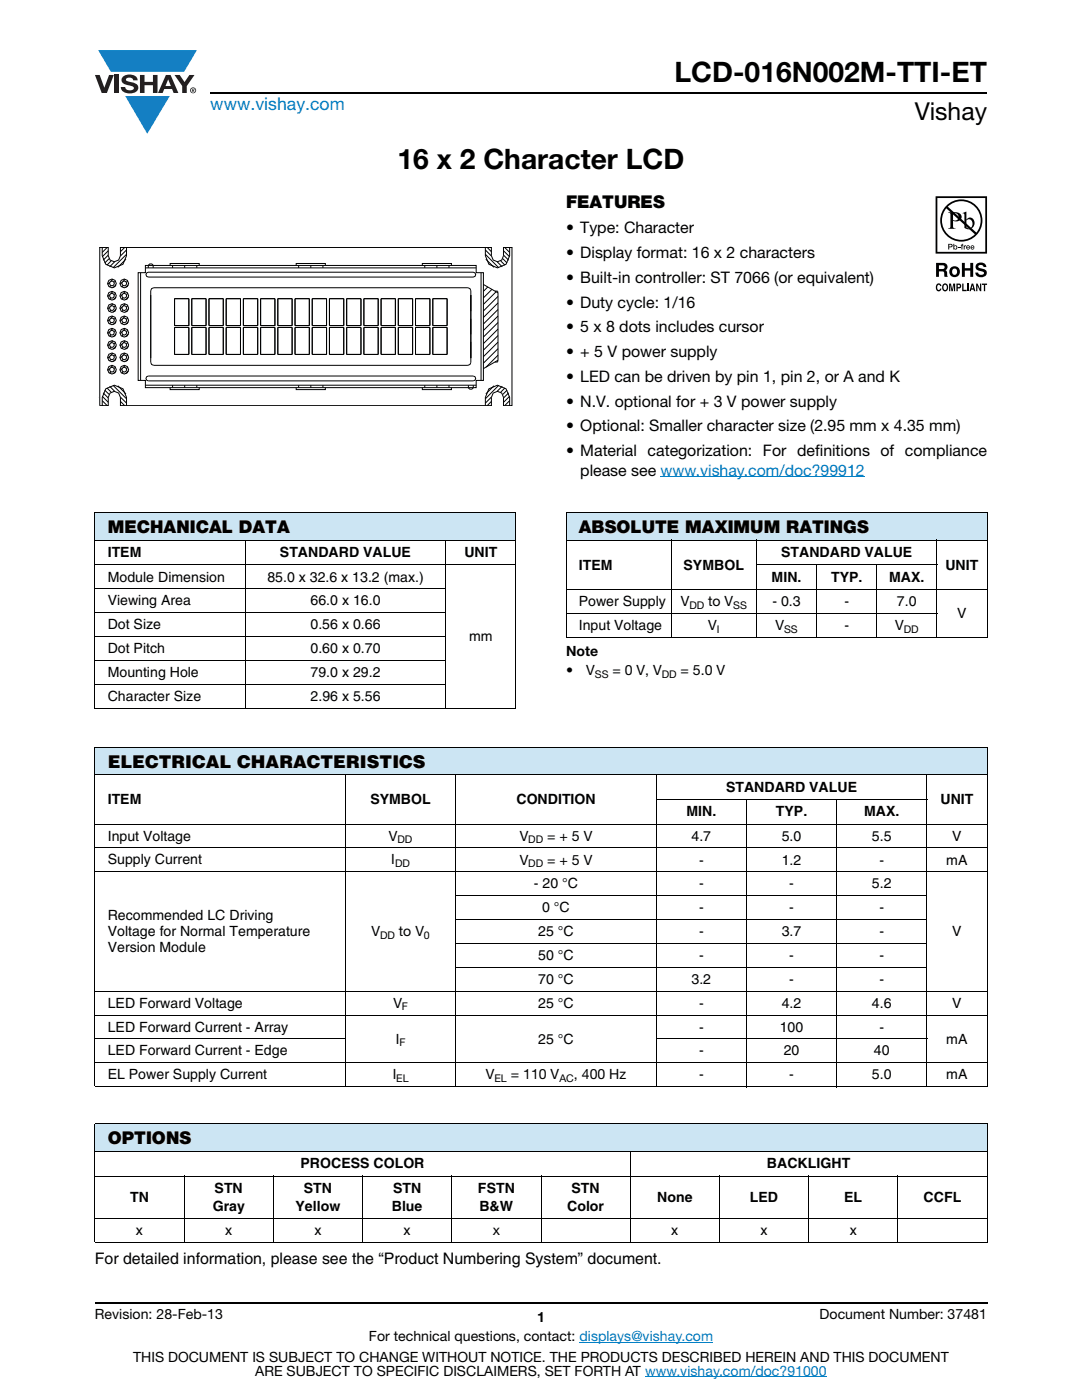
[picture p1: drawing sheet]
<svg xmlns="http://www.w3.org/2000/svg" width="216mm" height="279mm" viewBox="0 0 216 279" stroke-linecap="round" stroke-linejoin="round" font-family="sans-serif">
<g fill="#147fc3">
<path d="M19.6 10h19.7l-2.6 4.3h-1.1h-13.5z"/>
<path d="M25 19.2h8.9l-4.5 7.5z"/>
</g>
<g fill="#231f20">
<path d="M18.9 15h1l.9 2.5 1-2.5h.9l-1.4 3.6h-1z"/>
<path d="M22.9 15h.9v3.6h-.9z"/>
<path d="M24.6 15.3a2.1 2.1 0 0 1 2.8 .3l.1 .4h-.9a.79 .79 0 0 0-.7-.5 .79 .79 0 0 0-.8 .4l.3 .3 1 .2a1.08 1.08 0 0 1 1.2 1 1.08 1.08 0 0 1-1.1 1.2 1.73 1.73 0 0 1-2.4-1.2h.9a.96 .96 0 0 0 .8 .6 .96 .96 0 0 0 .9-.4 1.31 1.31 0 0 0-1.2-.6 1.03 1.03 0 0 1-1.1-.6 1.03 1.03 0 0 1 .2-1.1z"/>
<path d="M27.9 15h.9v1.3h1.7v-1.3h.9v3.6h-.9v-1.6h-1.7v1.6h-.9z"/>
<path d="M34.8 15h1.1l.9 1.4 1-1.4h1l-1.5 2.2v1.4h-.9v-1.4z"/>
<path d="M33.6 15.9l.5 1.3h-1.1zM33.1 15l-1.6 3.6h1l.3-.8h1.5l.3 .8h1l-1.6-3.6z"/>
<path d="M38.1 18a.46 .46 0 0 1 .9 0 .46 .46 0 0 1-.9 0zM37.9 18a.6 .6 0 0 0 1.2 0 .6 .6 0 0 0-1.2 0z"/>
<path d="M38.4 17.8h.2v.2h-.2zM38.3 17.7v.7h.1v-.3l.4 .3-.2-.3 .2-.2-.1-.2z"/>
</g>
<path d="M42 18.6h155M18.9 260h178.1" fill="none" stroke="#000" stroke-width=".36"/>
<path d="M131.8 95.2h40.8M115.6 267.9h26.7M128.7 274.8h36.3" fill="none" stroke="#007ec4" stroke-width=".2"/>
<path d="M19.7 49.3h82.5v31.7h-82.5z" fill="#fff"/>
<g fill="none" stroke="#000" stroke-width=".2">
<path d="M19.9 49.4h1.7v1.6l.4 .9 .8 .3 .9-.3 .3-.9v-1.6h74.1v1.6l.3 .9 .9 .3 .8-.3 .4-.9v-1.6h1.7v31.6h-1.7v-1.7l-.4-.9-.8-.3-.9 .3-.3 .9v1.7h-74.1v-1.7l-.3-.9-.9-.3-.8 .3-.4 .9v1.7h-1.7zM19.9 49.4h.1M20.4 49.4h.1M20.4 49.4v1.6l.7 1.7 1.7 .8 1.7-.8 .7-1.7v-1.6M20.5 49.4l-.1 .1M21.4 49.4l-1 1M21.6 50.9l-1 1M21.6 50l-1.2 1.2M21.8 51.6l-.9 .9M21.9 56.3l-.4 .5M21.9 58.8l-.4 .4M22.1 57l-.3 .3"/>
<path d="M22.1 59.4l-.3 .3M22.2 52.1l-.9 .8M22.5 55.7l-.4 .4M22.5 58.2l-.4 .4M22.9 52.2l-1 1.1M23 56.1l-.2 .2M23 58.5l-.2 .3M23.2 56.8l-.6 .6M23.2 59.3l-.6 .6M24.4 56.3l-.5 .5M24.4 58.8l-.5 .4M24.6 57l-.3 .3"/>
<path d="M24.6 59.4l-.3 .3M24.9 49.4l-.9 .8M25 55.7l-.4 .4M25 58.2l-.4 .4M25.1 51.7l-1.6 1.7M25.2 50.8l-2.7 2.6M25.2 49.9l-1.2 1.2M25.5 56.1l-.3 .2M25.5 58.5l-.3 .3M25.6 56.8l-.6 .6M25.6 59.3l-.6 .6M27.6 54.4h.1"/>
<path d="M27.6 54.4h1.4v-1.4h66v1.4h1.5v21.5h-1.5v1.5h-66v-1.5h-1.4zM28.1 54.4v21.5M29 53h.1M29 53.5h66M29.3 54.5l.3-.2h64.8l.4 .2 .1 .3-.1 .4-.4 .1h-64.8l-.3-.1-.2-.4zM30.1 58h.1M30.1 58v14.3l.1 .4 .5 .2M30.6 53v.5M30.6 53l-.3-.3h-.4l-.3 .3v.5M30.7 57.4h62.7l.4 .2 .1 .4M30.7 57.4l-.5 .2-.1 .4M33.9 53v-.4h5.9v.4"/>
<path d="M34.4 53v.5M36.9 53v.5M37.7 59.6v5.4h-2.9M37.7 59.6h-2.9v5.4M38.3 59.6h2.8v5.4h-2.8zM39.3 53v.5M41.7 59.6h2.9v5.4h-2.9zM45.1 59.6h2.9v5.4h-2.9zM48.6 59.6h2.8v5.4h-2.8zM54.9 59.6v5.4h-2.9M54.9 59.6h-2.9v5.4M55.4 59.6h2.9v5.4h-2.9z"/>
<path d="M58.3 59.6v5.4M58.9 59.6h2.8v5.4h-2.8zM59.1 53v-.4h5.8v.4M59.6 53v.5M62 53v.5M64.4 53v.5M65.2 59.6v5.4h-2.9M65.2 59.6h-2.9v5.4M65.7 59.6h2.9v5.4h-2.9zM69.2 59.6h2.8v5.4h-2.8zM72.6 59.6v5.4M72.6 59.6h2.9v5.4h-2.9z"/>
<path d="M76 59.6h2.9v5.4h-2.9zM82.3 59.6v5.4h-2.8M82.3 59.6h-2.8v5.4M82.9 59.6h2.9v5.4h-2.9zM84.3 53v-.4h5.8v.4M84.8 53v.5M86.4 59.6h2.8v5.4h-2.8zM87.2 53v.5M89.6 53v.5M93.9 58h.1M93.9 58v14.3l-.1 .4-.4 .2h-62.7M96 54.4v21.5"/>
<path d="M96.5 56.8l2.9 1.6v13.5l-2.9 1.7M96.5 54.4h.1M96.5 56.8h.1M96.8 50.8l2.7 2.6M96.8 49.4v1.6l.8 1.7 1.7 .8 1.7-.8 .7-1.7v-1.6M96.8 49.9l1.3 1.2M96.9 51.7l1.7 1.7M97.2 49.4l.9 .8M97.3 57.3l-.8 .8M98.2 57.7l-1.7 1.7M98.8 58.1h.5v.3M99 58.2l-2.5 2.6"/>
<path d="M99.2 52.2l1 1.1M99.4 59.2l-2.9 2.9M99.9 52.1l.9 .8M100.3 51.6l.9 .9M100.5 50.9l1 1M100.5 50l1.2 1.2M100.7 49.4l1 1M101.6 49.4l.1 .1M102.2 49.4h.1M19.7 79.3h.1M20.4 80l1 1M20.4 79.1l1.2 1.2"/>
<path d="M20.6 78.4l1 1M20.9 77.8l.9 .9M21.3 77.4l.9 .9M21.9 77.1l1 1M21.9 61.3l-.4 .4M21.9 63.7l-.4 .4M21.9 66.2l-.4 .4M21.9 71.1l-.4 .4M21.9 73.5l-.4 .5M21.9 68.6l-.4 .5M22.1 64.4l-.3 .3M22.1 61.9l-.3 .3"/>
<path d="M22.1 66.8l-.3 .3M22.1 71.8l-.3 .2M22.1 74.2l-.3 .3M22.1 69.3l-.3 .3M22.5 63.1l-.4 .4M22.5 60.6l-.4 .5M22.5 65.5l-.4 .5M22.5 70.5l-.4 .4M22.5 72.9l-.4 .4M22.5 68l-.4 .4M22.5 76.9l2.7 2.7M23.1 63.4l-.3 .3"/>
<path d="M23.1 61l-.3 .3M23.1 65.9l-.3 .3M23.1 70.8l-.3 .3M23.1 73.3l-.3 .3M23.1 68.3l-.3 .3M23.2 64.2l-.6 .6M23.2 61.7l-.6 .6M23.2 66.6l-.6 .6M23.2 71.6l-.6 .6M23.2 74l-.6 .6M23.2 69.1l-.6 .6M23.5 77l1.6 1.6"/>
<path d="M24 79.2l1.2 1.2M24.4 63.7l-.5 .4M24.4 61.3l-.5 .4M24.4 66.2l-.5 .4M24.4 71.1l-.5 .4M24.4 73.5l-.5 .5M24.4 68.6l-.5 .5M24.6 64.4l-.3 .3M24.6 61.9l-.3 .3M24.6 66.8l-.3 .3M24.6 71.8l-.3 .2M24.6 74.2l-.3 .3"/>
<path d="M24.6 69.3l-.3 .3M25 63.1l-.4 .4M25 60.6l-.4 .5M25 65.5l-.4 .5M25 70.5l-.4 .4M25 72.9l-.4 .4M25 68l-.4 .4M25.5 63.4l-.3 .3M25.5 61l-.3 .3M25.5 65.9l-.3 .3M25.5 70.8l-.3 .3M25.5 73.3l-.3 .3"/>
<path d="M25.5 68.3l-.3 .3M25.6 64.2l-.6 .6M25.6 61.7l-.6 .6M25.6 66.6l-.6 .6M25.6 71.6l-.6 .6M25.6 74l-.6 .6M25.6 69.1l-.6 .6M29 77.4h.1M29 76.9h66M29.3 75.2l.3-.2h64.8l.4 .2 .1 .3-.1 .4-.4 .1h-64.8l-.3-.1-.2-.4zM33.9 77.4v.4h5.9v-.4M34.4 76.9v.5"/>
<path d="M34.8 60.6h.1M34.8 65.4h2.9v5.3h-2.9zM36.9 76.9v.5M38.3 65.4h2.8v5.3h-2.8zM39.3 76.9v.5M41.7 65.4h2.9v5.3h-2.9zM45.1 65.4h2.9v5.3h-2.9zM48.6 65.4h2.8v5.3h-2.8zM52 65.4h2.9v5.3h-2.9zM55.4 65.4h2.9v5.3h-2.9zM58.3 65.4v5.3M58.9 65.4h2.8v5.3h-2.8z"/>
<path d="M59.1 77.4v.4h5.8v-.4M59.6 76.9v.5M62 76.9v.5M62.3 65.4h2.9v5.3h-2.9zM64.4 76.9v.5M65.7 65.4h2.9v5.3h-2.9zM69.2 65.4h2.8v5.3h-2.8zM72.6 65.4v5.3M72.6 65.4h2.9v5.3h-2.9zM76 65.4h2.9v5.3h-2.9zM79.5 65.4h2.8v5.3h-2.8zM82.9 65.4h2.9v5.3h-2.9z"/>
<path d="M84.3 77.4v.4h5.8v-.4M84.8 76.9v.5M86.4 65.4h2.8v5.3h-2.8zM87.2 76.9v.5M89.2 60.6h.1M89.6 76.9v.5M93.4 77.4l.3 .3h.5l.3-.3M93.5 76.9v.5M94.4 76.9v.5M98.1 79.2l-1.3 1.2M98.6 77l-1.7 1.6M99.3 71.9v.4h-.5"/>
<path d="M99.4 70.9l-2.4 2.4M99.4 63.1l-2.9 2.9M99.4 64.4l-2.9 2.9M99.4 60.5l-2.9 2.9M99.4 61.8l-2.9 2.9M99.4 65.7l-2.9 2.9M99.4 67l-2.9 2.9M99.4 68.3l-2.9 2.9M99.4 69.6l-2.9 2.9M99.5 76.9l-2.7 2.7M100.2 77.1l-1 1M100.8 77.4l-.9 .9"/>
<path d="M101.2 77.8l-.9 .9M101.5 78.4l-1 1M101.7 79.1l-1.2 1.2M101.7 80l-1 1M19.9 81h.1M20.4 80.8l.1 .2M20.4 81v-1.7l.7-1.7 1.7-.7 1.7 .7 .7 1.7v1.7M24 80.1l.9 .9M96.8 81v-1.7l.8-1.7 1.7-.7 1.7 .7 .7 1.7v1.7M98.1 80.1l-.9 .9M101.7 80.8l-.1 .2"/>
<circle cx="22.3" cy="56.6" r=".48"/>
<circle cx="22.3" cy="59" r=".48"/>
<circle cx="22.3" cy="56.6" r=".87"/>
<circle cx="22.3" cy="59" r=".87"/>
<circle cx="24.8" cy="56.6" r=".48"/>
<circle cx="24.8" cy="59" r=".48"/>
<circle cx="24.8" cy="56.6" r=".87"/>
<circle cx="24.8" cy="59" r=".87"/>
<circle cx="22.3" cy="61.5" r=".48"/>
<circle cx="22.3" cy="68.8" r=".48"/>
<circle cx="22.3" cy="71.3" r=".48"/>
<circle cx="22.3" cy="73.8" r=".48"/>
<circle cx="22.3" cy="61.5" r=".87"/>
<circle cx="22.3" cy="66.4" r=".87"/>
<circle cx="22.3" cy="63.9" r=".87"/>
<circle cx="22.3" cy="71.3" r=".87"/>
<circle cx="22.3" cy="68.9" r=".87"/>
<circle cx="22.3" cy="66.4" r=".48"/>
<circle cx="22.3" cy="63.9" r=".48"/>
<circle cx="22.3" cy="73.8" r=".87"/>
<circle cx="24.8" cy="61.5" r=".48"/>
<circle cx="24.8" cy="68.8" r=".48"/>
<circle cx="24.8" cy="71.3" r=".48"/>
<circle cx="24.8" cy="73.8" r=".48"/>
<circle cx="24.8" cy="61.5" r=".87"/>
<circle cx="24.8" cy="66.4" r=".87"/>
<circle cx="24.8" cy="63.9" r=".87"/>
<circle cx="24.8" cy="71.3" r=".87"/>
<circle cx="24.8" cy="68.9" r=".87"/>
<circle cx="24.8" cy="66.4" r=".48"/>
<circle cx="24.8" cy="63.9" r=".48"/>
<circle cx="24.8" cy="73.8" r=".87"/>
</g>
<path d="M186.7 39.2h10.3v18.9h-10.3z" fill="#fff"/>
<g fill="#000">
<path d="M186.9 56.8l.4-.2h.3l.2 .5-.6-.2a.66 .66 0 0 0 .1 1l.3-.3h.2a.54 .54 0 0 1-.4 .5 .54 .54 0 0 1-.6-.4zM189.4 56.6h.4l.2 1.2 .2-1.2h.4v1.5h-.3v-1.3l-.2 1.3h-.2l-.3-1.3v1.3h-.2zM191.2 49.3h.4v.1h-.4zM191.9 48.7h.3l-.2 .2 .2 .1v.1h-.2v.7h-.1v-.7h-.2zM192 56.6h.3v1.2h.6v.3h-.9zM192.3 49h.2v.1l.3-.1v.1l-.3 .1v.6h-.2zM191.9 52.5h.6v1h1.1v-1h.6v2.8h-.6v-1.3h-1.1v1.3h-.6zM193 56.6h.3v1.5h-.3zM195 52.6a1.15 1.15 0 0 1 1.8 .7h-.5l-.1-.2a.68 .68 0 0 0-.9-.1v.4l.2 .1a1.29 1.29 0 0 1 1.4 .9 1.17 1.17 0 0 1-1.1 .9 1.17 1.17 0 0 1-1.2-.9h.6v.2a.67 .67 0 0 0 1.1-.1l-.2-.3-.6-.1a.82 .82 0 0 1-.8-.5 .82 .82 0 0 1 .3-1zM194.8 56.6h.3l.5 1.1v-1.1h.2v1.5h-.3l-.5-1.1v1.1h-.2zM195.9 56.6h1.1v.3h-.4v1.2h-.3v-1.2h-.4z"/>
<path d="M187 39.5h9.6v10.8h-9.6zM186.7 39.2v11.4h10.3v-11.4z"/>
<path d="M187.4 52.9v.8h.9a.39 .39 0 0 0 0-.7zM186.8 52.5h1.4a.79 .79 0 0 1 .8 .4 .79 .79 0 0 1-.1 .9l-.3 .1a.98 .98 0 0 1 .4 1.2l.1 .2h-.6l-.2-1.1h-.9v1.1h-.6z"/>
<path d="M188.4 56.9a.64 .64 0 0 0 .2 1l.1-.1a.64 .64 0 0 0-.1-1zM188.2 56.7l.2-.1a.56 .56 0 0 1 .7 .3 .82 .82 0 0 1-.5 1.3l-.2-.1a.89 .89 0 0 1-.2-1.4z"/>
<path d="M189.1 41.3a3.9 3.9 0 0 1 5.3-.2 3.9 3.9 0 0 1 .4 5.3zM188.8 41.6l5.7 5.2a3.9 3.9 0 0 1-5.3 .1 3.9 3.9 0 0 1-.4-5.3zM187.6 44a4.2 4.2 0 0 0 8.4 0 4.2 4.2 0 0 0-8.4 0z"/>
<path d="M189.4 48.8v.4h.4v-.3zM189.2 48.7h.7l.2 .3-.2 .3-.5 .1v.4h-.2z"/>
<path d="M190.2 42.6v1.3a.75 .75 0 0 0 1.1-.6 .75 .75 0 0 0-1.1-.7zM189.2 42.4a2.81 2.81 0 0 1 2.4 .3 .97 .97 0 0 1 0 1.2 .97 .97 0 0 1-1.2 .2h-.2v1.1v.2l.5 .3h-1.5l.3-.2 .1-.3v-2.3v-.3z"/>
<path d="M190.2 53.7a.63 .63 0 0 0-.2 .7 .63 .63 0 0 0 .7 .4 .63 .63 0 0 0 .3-.8 .63 .63 0 0 0-.8-.3zM189.4 54.2a1.1 1.1 0 0 1 2.2 0 1.1 1.1 0 0 1-2.2 0z"/>
<path d="M190.4 49.4a.26 .26 0 0 0 .5 0 .26 .26 0 0 0-.5 0zM190.2 48.7h.2v.4a.38 .38 0 0 1 .5 0 .38 .38 0 0 1 0 .6 .38 .38 0 0 1-.5 0l-.2 .1z"/>
<path d="M191.1 56.9v.4l.4-.1v-.3zM190.8 56.6h.6a.5 .5 0 0 1 .4 .5 .5 .5 0 0 1-.4 .5h-.3v.5h-.3z"/>
<path d="M192.8 44v1.3l.2 .2a.72 .72 0 0 0 .8-.1 .72 .72 0 0 0 .3-.7 .72 .72 0 0 0-.4-.8 .72 .72 0 0 0-.9 .1zM192.1 42.5l.7-.3v1.6a.89 .89 0 0 1 1.1-.3 .89 .89 0 0 1 .6 1 1.23 1.23 0 0 1-.7 1.2 1.23 1.23 0 0 1-1.4-.2v-2.7z"/>
<path d="M193 49.2v.1h.4l-.2-.2zM193 49h.4l.2 .4h-.6v.2l.5-.1a.42 .42 0 0 1-.6 .2 .42 .42 0 0 1 .1-.7z"/>
<path d="M194 56.9l-.1 .6h.3zM193.9 56.6h.3l.4 1.5h-.3v-.3h-.5l-.1 .3h-.3z"/>
<path d="M193.9 49.2l-.1 .1h.5l-.3-.2zM193.8 49h.5l.1 .4h-.6l.1 .2 .5-.1a.42 .42 0 0 1-.6 .2 .42 .42 0 0 1 0-.7z"/>
</g>
<path d="M18.9 102.3h84.1v5.5h-84.1z" fill="#cce5f3"/>
<g fill="none" stroke="#000" stroke-width=".2">
<path d="M18.9 102.3h84.1M18.9 107.8h84.1M18.9 112.8h84.1M18.9 117.5h70.1M18.9 102.4v38.8M48.9 107.7v33.7M88.9 107.7v33.7M103 102.4v38.8M18.9 122.3h70.1M18.9 127h70.1M18.9 131.8h70.1M18.9 136.6h70.1"/>
<path d="M18.9 141.3h84.1"/>
</g>
<path d="M112.9 102.3h84.1v5.5h-84.1z" fill="#cce5f3"/>
<g fill="none" stroke="#000" stroke-width=".2">
<path d="M112.9 102.3h84.1M112.9 107.8h84.1M112.9 117.7h84.1M112.9 102.4v24.7M133.9 107.7v19.6M150.9 112.8h36.1M151 107.7v19.6M163 112.7v14.6M174.9 112.7v14.6M186.9 107.7v19.6M197 102.4v24.7M112.9 122.4h74.1"/>
<path d="M112.9 127.2h84.1"/>
</g>
<g fill="#cce5f3">
<path d="M18.9 149.1h178.1v5.5h-178.1z"/>
<path d="M18.9 224.3h178.1v5.5h-178.1z"/>
</g>
<g fill="none" stroke="#000" stroke-width=".2">
<path d="M18.9 149.1h178.1M18.9 154.6h178.1M18.9 149.2v67.6M68.9 154.5v62.5M91 154.5v62.5M130.9 159.5h54.1M131 154.5v62.5M148.9 159.4v57.6M167 159.4v57.6M185 154.5v62.5M197 149.2v67.6M18.9 164.5h178.1"/>
<path d="M18.9 169.2h178.1M18.9 174h178.1M90.9 178.8h94.1M18.9 197.8h178.1M90.9 183.5h94.1M90.9 188.3h94.1M90.9 193h94.1M18.9 202.6h178.1M18.9 207.3h50.1M18.9 212.1h178.1M18.9 216.9h178.1M130.9 207.3h54.1"/>
<path d="M18.9 224.3h178.1M18.9 229.8h178.1M18.9 234.7h178.1M18.9 224.4v23.5M36.7 234.6v13.4M54.5 234.6v13.4M72.3 234.6v13.4M90.1 234.6v13.4M107.9 234.6v13.4M125.8 229.7v18.3M143.6 234.6v13.4M161.4 234.6v13.4"/>
<path d="M179.2 234.6v13.4M197 224.4v23.5M18.9 243.2h178.1M18.9 247.9h178.1"/>
</g>
<g font-size="5.6">
<text x="134.6" y="16.4">LCD-016N002M-TTI-ET</text>
<text x="79.3" y="33.8">16 x 2 Character LCD</text>
</g>
<text font-size="4.9" x="182.5" y="24">Vishay</text>
<text font-size="3.5" fill="#007ec4" x="42" y="21.9">www.vishay.com</text>
<g font-size="3.5">
<text x="112.9" y="41.5">FEATURES</text>
<text x="21.5" y="106.4">MECHANICAL DATA</text>
<text x="115.5" y="106.4">ABSOLUTE MAXIMUM RATINGS</text>
<text x="21.5" y="153.2">ELECTRICAL CHARACTERISTICS</text>
<text x="21.5" y="228.4">OPTIONS</text>
</g>
<g font-size="3.2">
<text x="112.9" y="46.6">• Type: Character</text>
<text x="112.9" y="51.5">• Display format: 16 x 2 characters</text>
<text x="112.9" y="56.5">• Built-in controller: ST 7066 (or equivalent)</text>
<text x="112.9" y="61.4">• Duty cycle: 1/16</text>
<text x="112.9" y="66.3">• 5 x 8 dots includes cursor</text>
<text x="112.9" y="71.3">• + 5 V power supply</text>
<text x="112.9" y="76.2">• LED can be driven by pin 1, pin 2, or A and K</text>
<text x="112.9" y="81.2">• N.V. optional for + 3 V power supply</text>
<text x="112.9" y="86.1">• Optional: Smaller character size (2.95 mm x 4.35 mm)</text>
<text x="112.9" y="91">• Material categorization: For definitions of compliance</text>
<text x="115.8" y="94.9">please see www.vishay.com/doc?99912</text>
<text x="18.9" y="252.2">For detailed information, please see the “Product Numbering System” document.</text>
</g>
<g font-size="2.8">
<text x="21.5" y="111.2">ITEM</text>
<text x="55.9" y="111.2">STANDARD VALUE</text>
<text x="92.7" y="111.2">UNIT</text>
<text x="115.5" y="113.7">ITEM</text>
<text x="136.4" y="113.7">SYMBOL</text>
<text x="155.9" y="111.2">STANDARD VALUE</text>
<text x="188.7" y="113.7">UNIT</text>
<text x="21.5" y="116.1">Module Dimension</text>
<text x="53.4" y="116.1">85.0 x 32.6 x 13.2 (max.)</text>
<text x="154" y="116.1">MIN.</text>
<text x="165.8" y="116.1">TYP.</text>
<text x="177.4" y="116.1">MAX.</text>
<text x="21.5" y="120.8">Viewing Area</text>
<text x="21.5" y="125.6">Dot Size</text>
<text x="62" y="120.8">66.0 x 16.0</text>
<text x="62" y="125.6">0.56 x 0.66</text>
<text x="115.5" y="125.8">Input Voltage</text>
<text x="115.5" y="121">Power Supply</text>
<text x="135.8" y="121">V</text>
<text x="141.3" y="125.8">V</text>
<text x="141.3" y="121">to V</text>
<text x="154.1" y="121">- 0.3</text>
<text x="154.7" y="125.8">V</text>
<text x="168.5" y="125.8">-</text>
<text x="168.5" y="121">-</text>
<text x="178.6" y="125.8">V</text>
<text x="179" y="121">7.0</text>
<text x="191" y="123.4">V</text>
<text x="21.5" y="130.3">Dot Pitch</text>
<text x="62" y="130.3">0.60 x 0.70</text>
<text x="93.6" y="128">mm</text>
<text x="112.9" y="130.9">Note</text>
<text x="21.5" y="135.1">Mounting Hole</text>
<text x="62" y="135.1">79.0 x 29.2</text>
<text x="112.9" y="134.7">•</text>
<text x="116.9" y="134.7">V</text>
<text x="122.2" y="134.7">= 0 V, V</text>
<text x="135.8" y="134.7">= 5.0 V</text>
<text x="21.5" y="139.9">Character Size</text>
<text x="62" y="139.9">2.96 x 5.56</text>
<text x="21.5" y="160.4">ITEM</text>
<text x="73.9" y="160.4">SYMBOL</text>
<text x="103" y="160.4">CONDITION</text>
<text x="144.9" y="158">STANDARD VALUE</text>
<text x="187.7" y="160.4">UNIT</text>
<text x="21.5" y="167.8">Input Voltage</text>
<text x="77.6" y="167.8">V</text>
<text x="103.7" y="167.8">V</text>
<text x="109.2" y="167.8">= + 5 V</text>
<text x="137" y="162.9">MIN.</text>
<text x="138" y="167.8">4.7</text>
<text x="154.8" y="162.9">TYP.</text>
<text x="156" y="167.8">5.0</text>
<text x="172.4" y="162.9">MAX.</text>
<text x="174" y="167.8">5.5</text>
<text x="190" y="167.8">V</text>
<text x="21.5" y="172.5">Supply Current</text>
<text x="78.1" y="172.5">I</text>
<text x="103.7" y="172.5">V</text>
<text x="109.2" y="172.5">= + 5 V</text>
<text x="139.5" y="172.5">-</text>
<text x="156" y="172.5">1.2</text>
<text x="175.5" y="172.5">-</text>
<text x="188.8" y="172.5">mA</text>
<text x="106.6" y="177.3">- 20 °C</text>
<text x="139.5" y="177.3">-</text>
<text x="157.5" y="177.3">-</text>
<text x="174" y="177.3">5.2</text>
<text x="21.5" y="183.6">Recommended LC Driving</text>
<text x="108.2" y="182.1">0 °C</text>
<text x="139.5" y="182.1">-</text>
<text x="157.5" y="182.1">-</text>
<text x="175.5" y="182.1">-</text>
<text x="21.5" y="186.8">Voltage for Normal Temperature</text>
<text x="21.5" y="190">Version Module</text>
<text x="74.1" y="186.8">V</text>
<text x="79.6" y="186.8">to V</text>
<text x="107.4" y="186.8">25 °C</text>
<text x="107.4" y="191.6">50 °C</text>
<text x="139.5" y="191.6">-</text>
<text x="139.5" y="186.8">-</text>
<text x="156" y="186.8">3.7</text>
<text x="157.5" y="191.6">-</text>
<text x="175.5" y="191.6">-</text>
<text x="175.5" y="186.8">-</text>
<text x="190" y="186.8">V</text>
<text x="107.4" y="196.3">70 °C</text>
<text x="138" y="196.3">3.2</text>
<text x="157.5" y="196.3">-</text>
<text x="175.5" y="196.3">-</text>
<text x="21.5" y="201.1">LED Forward Voltage</text>
<text x="78.5" y="201.1">V</text>
<text x="107.4" y="201.1">25 °C</text>
<text x="139.5" y="201.1">-</text>
<text x="156" y="201.1">4.2</text>
<text x="174" y="201.1">4.6</text>
<text x="190" y="201.1">V</text>
<text x="21.5" y="205.9">LED Forward Current - Array</text>
<text x="79" y="208.3">I</text>
<text x="107.4" y="208.3">25 °C</text>
<text x="139.5" y="205.9">-</text>
<text x="155.6" y="205.9">100</text>
<text x="175.5" y="205.9">-</text>
<text x="188.8" y="208.3">mA</text>
<text x="21.5" y="210.6">LED Forward Current - Edge</text>
<text x="21.5" y="215.4">EL Power Supply Current</text>
<text x="78.4" y="215.4">I</text>
<text x="96.9" y="215.4">V</text>
<text x="101.9" y="215.4">= 110 V</text>
<text x="114.5" y="215.4">, 400 Hz</text>
<text x="139.5" y="210.6">-</text>
<text x="139.5" y="215.4">-</text>
<text x="156.4" y="210.6">20</text>
<text x="157.5" y="215.4">-</text>
<text x="174" y="215.4">5.0</text>
<text x="174.4" y="210.6">40</text>
<text x="188.8" y="215.4">mA</text>
<text x="60" y="233.2">PROCESS COLOR</text>
<text x="153" y="233.2">BACKLIGHT</text>
<text x="26" y="239.9">TN</text>
<text x="42.8" y="238.1">STN</text>
<text x="60.6" y="238.1">STN</text>
<text x="78.4" y="238.1">STN</text>
<text x="95.4" y="238.1">FSTN</text>
<text x="114" y="238.1">STN</text>
<text x="131.1" y="239.9">None</text>
<text x="149.6" y="239.9">LED</text>
<text x="168.4" y="239.9">EL</text>
<text x="184.3" y="239.9">CCFL</text>
<text x="42.4" y="241.6">Gray</text>
<text x="59" y="241.6">Yellow</text>
<text x="78.2" y="241.6">Blue</text>
<text x="95.7" y="241.6">B&amp;W</text>
<text x="113.2" y="241.6">Color</text>
<text x="27.1" y="246.5">x</text>
<text x="44.9" y="246.5">x</text>
<text x="62.7" y="246.5">x</text>
<text x="80.5" y="246.5">x</text>
<text x="98.3" y="246.5">x</text>
<text x="133.9" y="246.5">x</text>
<text x="151.7" y="246.5">x</text>
<text x="169.5" y="246.5">x</text>
<text x="18.9" y="263.3">Revision: 28-Feb-13</text>
<text x="107.2" y="263.8">1</text>
<text x="163.6" y="263.3">Document Number: 37481</text>
<text x="73.6" y="267.7">For technical questions, contact: displays@vishay.com</text>
<text x="26.5" y="271.7">THIS DOCUMENT IS SUBJECT TO CHANGE WITHOUT NOTICE. THE PRODUCTS DESCRIBED HEREIN AND THIS DOCUMENT</text>
<text x="50.9" y="274.6">ARE SUBJECT TO SPECIFIC DISCLAIMERS, SET FORTH AT www.vishay.com/doc?91000</text>
</g>
<g font-size="2.1">
<text x="137.6" y="121.5">DD</text>
<text x="146.3" y="121.5">SS</text>
<text x="143" y="126.3">I</text>
<text x="156.4" y="126.3">SS</text>
<text x="180.3" y="126.3">DD</text>
<text x="118.7" y="135.3">SS</text>
<text x="132" y="135.3">DD</text>
<text x="78.8" y="173">DD</text>
<text x="79.3" y="168.3">DD</text>
<text x="105.4" y="168.3">DD</text>
<text x="105.4" y="173">DD</text>
<text x="75.8" y="187.3">DD</text>
<text x="84.6" y="187.3">0</text>
<text x="80.2" y="201.6">F</text>
<text x="79.7" y="208.8">F</text>
<text x="79.1" y="215.9">EL</text>
<text x="98.7" y="215.9">EL</text>
<text x="111.6" y="215.9">AC</text>
</g>
</svg>
